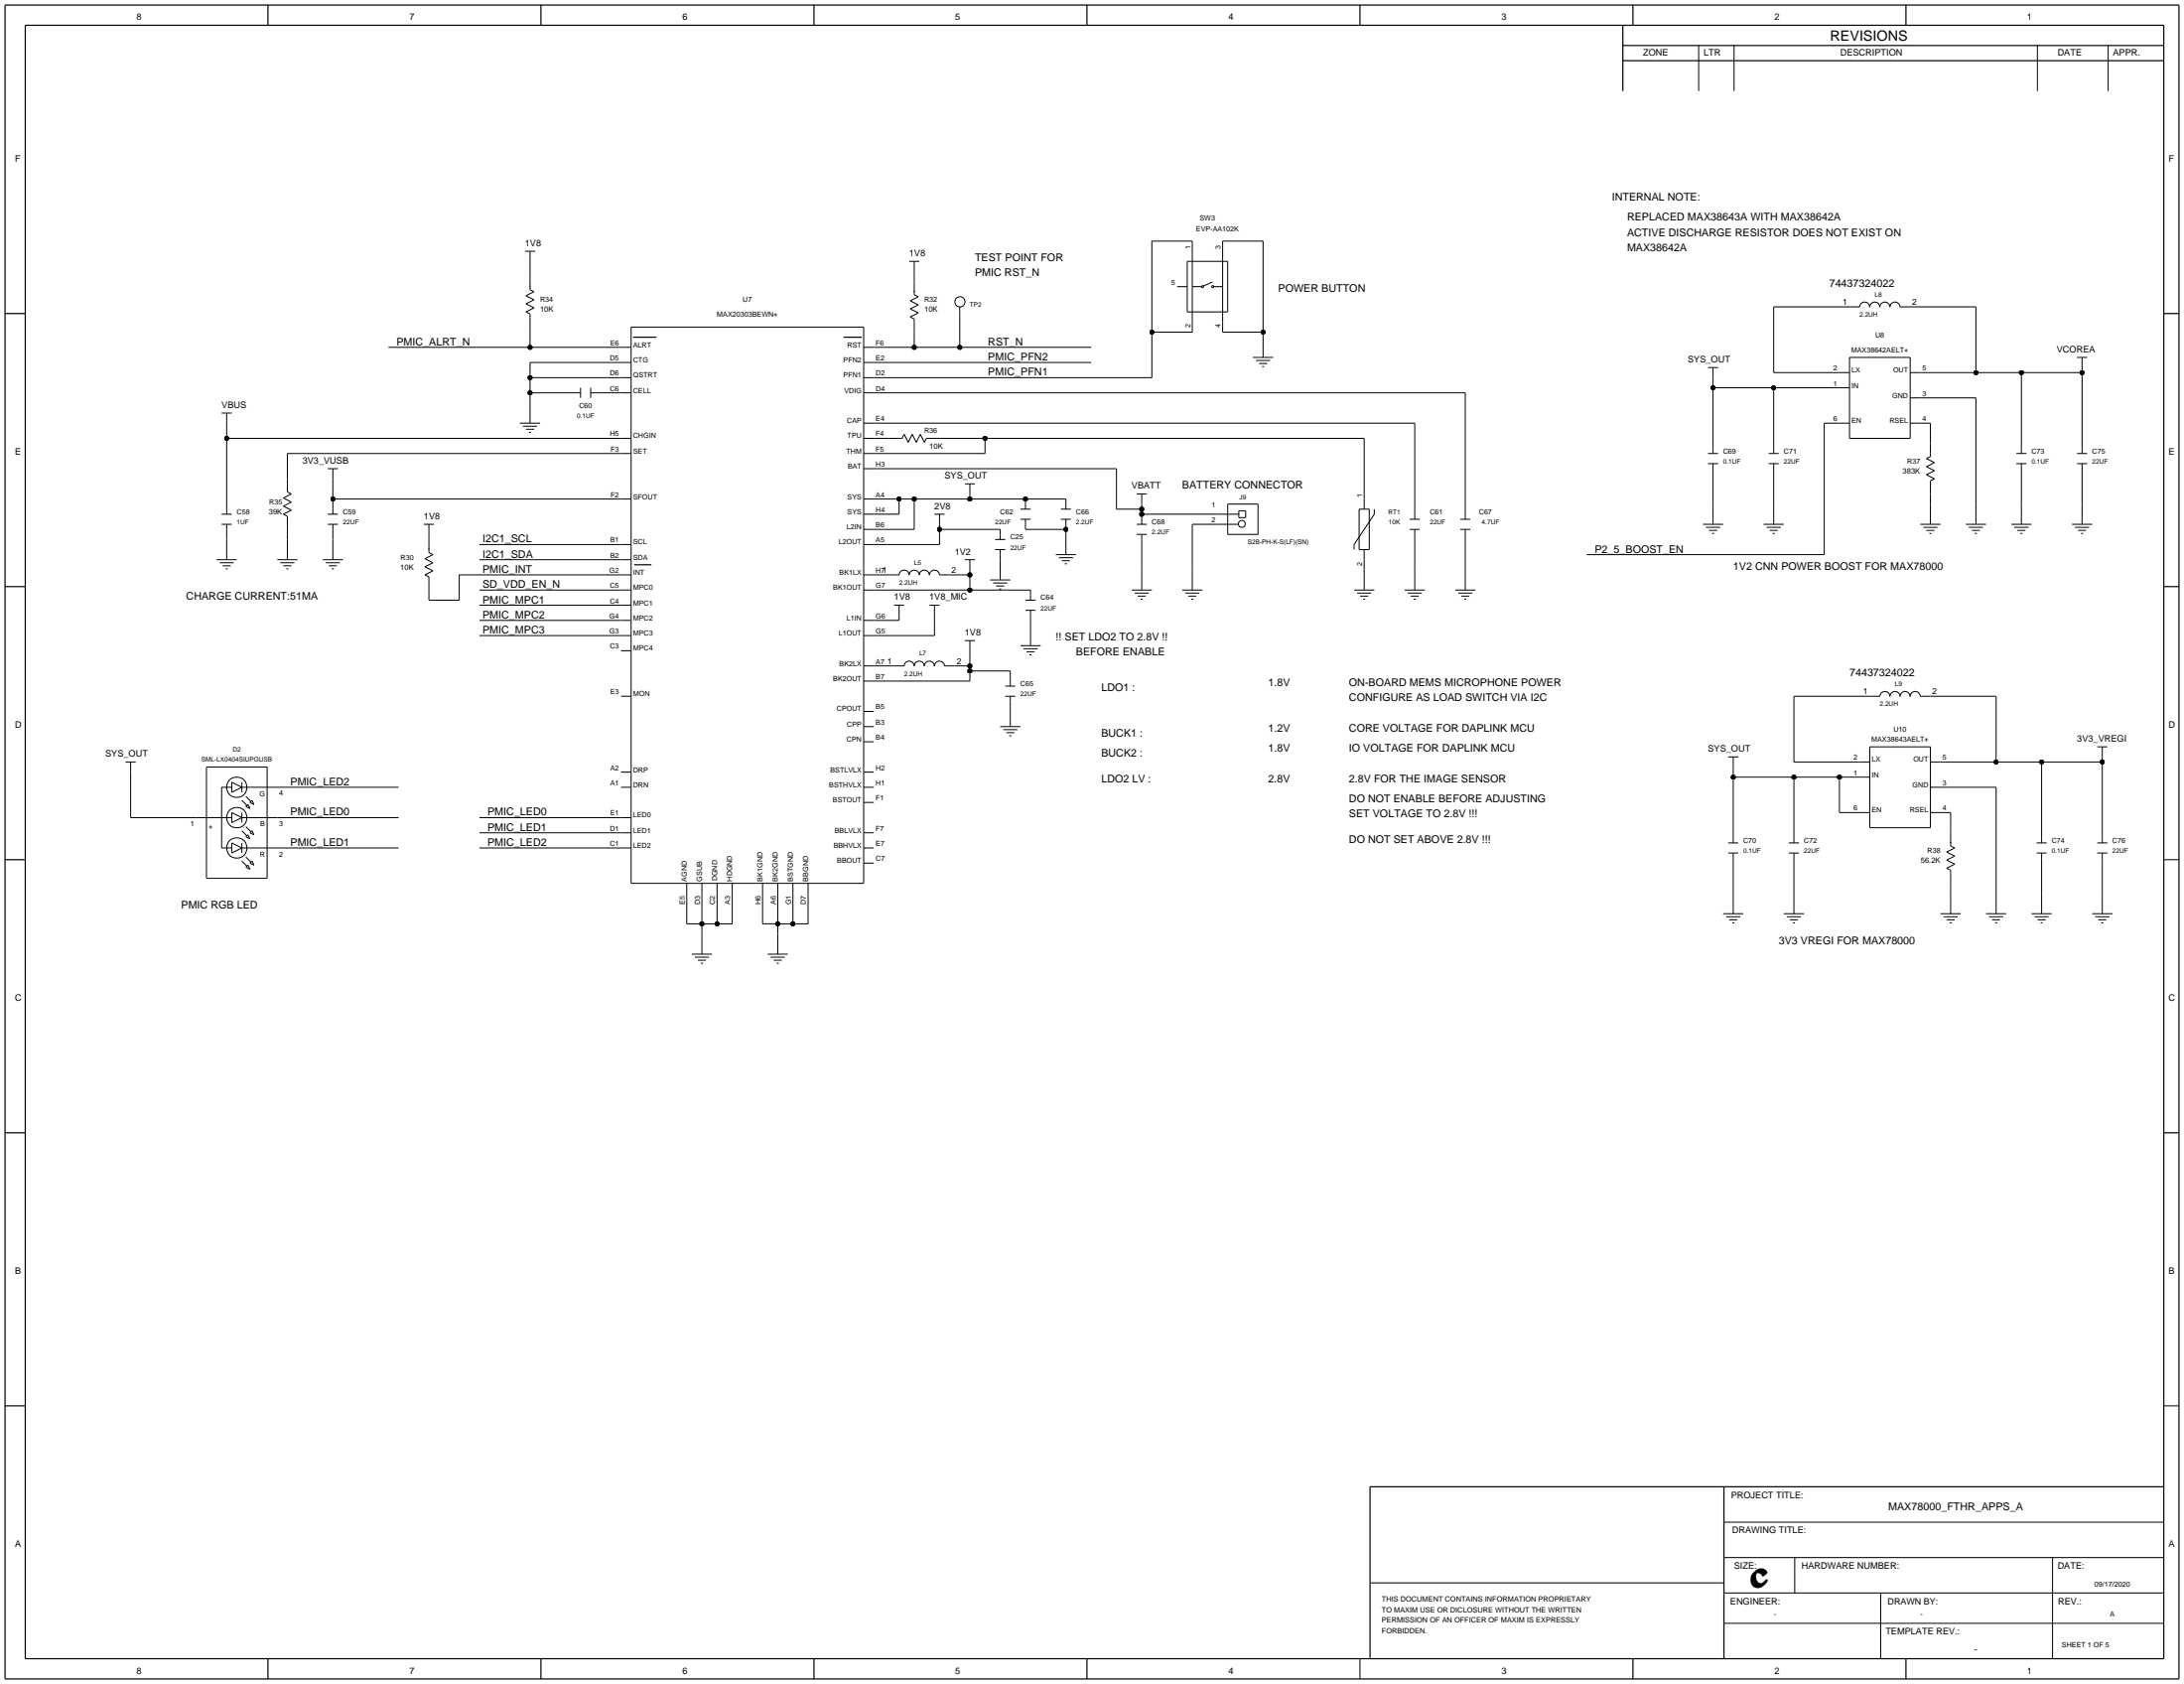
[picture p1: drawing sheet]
<svg xmlns="http://www.w3.org/2000/svg" width="549mm" height="423mm" viewBox="0 0 549 423" stroke-linecap="round" stroke-linejoin="round" font-family="sans-serif">
<g fill="none" stroke="#000" stroke-width=".25">
<path d="M426.7 11.4v11.5zM435.6 11.4v11.5zM511.8 11.4v11.5zM529.6 11.4v11.5zM131.9 63.1h2.5zM132.1 78.3l1 .5zM132.1 78.3l2.1-1zM132.1 76.3l2.1 1zM132.1 76.3l2.1-1zM132.1 74.3l2.1 1zM132.1 74.3l2.1-1zM133.1 65.6v3.8z"/>
<path d="M133.1 79.6v2.5zM133.1 69.4v2.6zM133.1 71.7v1zM133.1 78.8v.8zM133.1 72.7l1.1 .6zM133.1 63.1v2.5zM228.4 65.6h2.5zM228.7 79.6l1 .5zM228.7 79.6l2-1zM228.7 77.6l2 1zM228.7 77.6l2-1zM228.7 75.5l2 1.1z"/>
<path d="M228.7 75.5l2-1zM229.7 68.2v2.5zM229.7 70.7v2.6zM229.7 73v1zM229.7 74l1 .5zM229.7 65.6v2.6zM241.1 79.6v7.6zM241.1 77.1v2.5zM289.4 60.6v22.8zM289.4 60.6h10.1zM295.7 72h2.5zM298.2 65.6h10.2z"/>
<path d="M298.2 78.3h10.2zM298.2 65.6v12.7zM299.5 60.6v2.5zM299.5 78.3v2.6zM299.5 63.1v2.5zM299.5 72h2.4zM299.5 65.6v12.7zM301.9 71.8h.4v.4h-.4zM302.3 71.8l2.3-1zM304.5 71.8h.3v.4h-.3zM304.9 72h2.2zM307.1 60.6h10.2z"/>
<path d="M307.1 60.6v2.5zM307.1 78.3v2.6zM307.1 63.1v2.5zM307.1 65.6v12.7zM308.4 65.6v12.7zM317.3 60.6v22.8zM445.6 77.1v16.5zM445.6 77.1h19zM464.6 77.1h2.6zM467.2 77.1a1.24 1.24 0 0 1 1.2-1.2 1.24 1.24 0 0 1 1.2 1.2M469.7 77.1a1.24 1.24 0 0 1 1.2-1.2 1.24 1.24 0 0 1 1.3 1.2M472.2 77.1a1.24 1.24 0 0 1 1.3-1.2 1.24 1.24 0 0 1 1.2 1.2"/>
<path d="M474.8 77.1a1.24 1.24 0 0 1 1.2-1.2 1.24 1.24 0 0 1 1.3 1.2M477.3 77.1h2.6zM479.9 77.1h16.5zM496.4 77.1v16.5zM97.6 87.2h35.5zM133.1 87.2h22.9zM133.1 82.1v5.1zM133.1 94.8h22.9zM133.1 91v3.8zM133.1 94.8v3.9zM133.1 98.7h11.5zM133.1 98.7v2.5z"/>
<path d="M133.1 91h22.9zM144.6 98.7h1.2zM145.8 97.4v2.5zM148.4 98.7h1.3zM148.4 97.4v2.5zM149.7 98.7h6.3zM156 87.2h2.5zM156 94.8h2.5zM156 91h2.5zM156 98.7h2.5zM158.5 82.1h58.5zM158.5 82.1v139.7z"/>
<path d="M217 87.2h2.5zM217 91h2.5zM217 98.7h2.5zM217 94.8h2.5zM217 82.1v139.7zM219.5 91h54.6zM219.5 87.2h10.2zM219.5 98.7h148.6zM219.5 94.8h69.9zM229.7 87.2h11.4zM229.7 83.4v3.8zM229.7 80.9v2.5z"/>
<path d="M229.7 80.1v.8zM241.1 87.2h33zM289.4 83.4h10.1zM289.4 83.4v11.4zM299.5 80.9v2.5zM307.1 83.4h10.2zM307.1 80.9v2.5zM314.8 89.8h5zM315.5 90.5h3.6zM316.3 91.3h2zM317 92h.6zM317.3 83.4v1.3z"/>
<path d="M317.3 84.7v5.1zM368.1 98.7v30.4zM429.1 92.3h2.5zM430.3 97.4h15.3zM430.3 97.4v15.2zM430.3 94.8v2.6zM430.3 92.3v2.5zM445.6 93.6h16.5zM445.6 97.4h16.5zM445.6 97.4v15.2zM462.1 93.6h2.5zM462.1 97.4h2.5z"/>
<path d="M464.6 89.8h15.3zM464.6 89.8v20.3zM479.9 93.6h2.5zM479.9 99.9h2.5zM479.9 89.8v20.3zM482.4 93.6h14zM482.4 99.9h14zM496.4 93.6h11.4zM496.4 99.9v26.7zM507.8 93.6h15.2zM507.8 93.6v19zM521.8 89.8h2.5z"/>
<path d="M523 93.6v19zM523 92.3v1.3zM523 89.8v2.5zM55.7 103.7h2.5zM56.9 110.1h99.1zM56.9 106.3v3.8zM56.9 110.1v17.8zM56.9 103.7v2.6zM72.2 113.9h83.8zM72.2 113.9v6.3zM82.3 117.7h2.6zM83.6 117.7v2.5z"/>
<path d="M130.6 106.3h5.1zM131.4 107h3.5zM132.1 107.8h2.1zM132.9 108.6h.5zM133.1 101.2v5.1zM156 110.1h2.5zM156 113.9h2.5zM217 117.7h2.5zM217 113.9h2.5zM217 110.1h2.5zM217 106.3h2.5zM219.5 110.1h3.8z"/>
<path d="M219.5 113.9h27.9zM219.5 106.3h135.9zM219.5 117.7h61zM223.3 110.1h2.6zM225.9 110.1h.7zM227.1 109.1l-.5 1zM227.1 109.1l1 2zM229.2 109.1l-1.1 2zM229.2 109.1l1 2zM231.2 109.1l-1 2zM231.2 109.1l1 2zM232.7 110.1h1z"/>
<path d="M232.7 110.1l-.5 1zM233.5 110.1h2.5zM236 110.1h11.4zM247.4 110.1v3.8zM247.4 110.1h95.3zM280.5 117.7v10.2zM342.7 110.1v15.2zM355.4 106.3v22.8zM429.1 116.4h2.5zM429.1 113.9h2.5zM430.3 117.7v8.9zM430.3 112.6v1.3z"/>
<path d="M430.3 116.4v1.3zM444.3 116.4h2.5zM444.3 113.9h2.5zM445.6 117.7v8.9zM445.6 112.6v1.3zM445.6 116.4v1.3zM458.3 106.3h3.8zM458.3 106.3v33zM462.1 106.3h2.5zM464.6 110.1h15.3zM479.9 106.3h2.5zM482.4 106.3h2.5z"/>
<path d="M483.9 115.2l1-.5zM483.9 115.2l2.1 1zM483.9 117.2l2.1-1zM483.9 117.2l2.1 1zM483.9 119.2l2.1-1zM483.9 119.2l2.1 1zM484.9 106.3v5.1zM484.9 111.4v2.5zM484.9 113.9v.8zM506.5 116.4h2.6zM506.5 113.9h2.6zM507.8 117.7v8.9z"/>
<path d="M507.8 112.6v1.3zM507.8 116.4v1.3zM521.8 116.4h2.5zM521.8 113.9h2.5zM523 117.7v8.9zM523 112.6v1.3zM523 116.4v1.3zM55.7 131.7h2.5zM55.7 129.1h2.5zM56.9 132.9v2.6zM56.9 135.5v5.1zM56.9 127.9v1.2z"/>
<path d="M56.9 131.7v1.2zM71.2 129.1l1 .5zM71.2 129.1l2-1zM71.2 127.1l2 1zM71.2 127.1l2-1zM71.2 125.1l2 1zM71.2 125.1l2-1zM72.2 132.9v2.6zM72.2 135.5v5.1zM72.2 130.4v2.5zM72.2 120.2v2.6zM72.2 122.5v1z"/>
<path d="M72.2 129.6v.8zM72.2 123.5l1 .6zM82.3 131.7h2.6zM82.3 129.1h2.6zM83.6 125.3h72.4zM83.6 120.2v5.1zM83.6 125.3v2.6zM83.6 132.9v2.6zM83.6 135.5v5.1zM83.6 127.9v1.2zM83.6 131.7v1.2zM106.5 131.7h2.5z"/>
<path d="M107.7 134.2v1.3zM107.7 135.5v2.5zM107.7 137.8v1zM107.7 138.8l1.1 .5zM107.7 131.7v2.5zM120.4 136.8h35.6zM156 125.3h2.5zM156 136.8h2.5zM217 129.1h2.5zM217 132.9h2.5zM217 136.8h2.5zM217 125.3h2.5z"/>
<path d="M219.5 129.1h6.4zM219.5 125.3h6.4zM219.5 132.9h10.2zM219.5 136.8h16.5zM225.9 125.3v3.8zM225.9 125.3h3.8zM229.7 125.3h13.9zM229.7 125.3v7.6zM234.7 129.1h2.6zM236 132.9v3.9zM236 132.9h15.3zM236 131.7v1.2z"/>
<path d="M236 129.1v2.6zM242.4 121.5h2.5zM243.6 125.3h14zM243.6 124.1v1.2zM243.6 121.5v2.6zM250 138h2.5zM250 135.5h2.5zM251.3 132.9v1.3zM251.3 139.3v1.3zM251.3 134.2v1.3zM251.3 138v1.3zM256.3 130.4h2.6z"/>
<path d="M256.3 127.9h2.6zM257.6 125.3h10.2zM257.6 125.3v1.3zM257.6 131.7v1.2zM257.6 132.9h10.2zM257.6 126.6v1.3zM257.6 130.4v1.3zM265.2 139.3h5.1zM266.5 130.4h2.5zM266.5 127.9h2.5zM267.8 125.3v1.3zM267.8 131.7v1.2z"/>
<path d="M267.8 132.9v1.3zM267.8 126.6v1.3zM267.8 130.4v1.3zM267.8 134.2v5.1zM280.5 127.9h6.3zM285.5 134.2h2.6zM285.5 131.7h2.6zM285.5 124.1h2.6zM286.8 129.1v1.3zM286.8 129.1h19.1zM286.8 127.9v1.2zM286.8 126.6v1.3z"/>
<path d="M286.8 135.5v7.6zM286.8 130.4v1.3zM286.8 134.2v1.3zM286.8 124.1v2.5zM299.5 131.7h6.4zM299.5 131.7v11.4zM305.9 129.1h5.4zM305.9 131.7h5.2zM308.4 126.6h7.6zM308.4 134.2h7.6zM308.4 126.6v7.6zM311.2 128.3h1.7z"/>
<path d="M311.2 128.3v1.7zM311.2 130h1.7zM312.9 128.3v1.7zM316 126.6v7.6zM340.2 136.8v1.2zM341.4 127.9h2.6zM341.4 127.9v10.1zM341.4 138h2.6zM342.7 138v2.6zM342.7 125.3v2.6zM344 127.9v10.1zM345.2 127.9v1.2z"/>
<path d="M345.2 129.1l-5 7.7zM354.1 132.9h2.6zM354.1 130.4h2.6zM355.4 134.2v8.9zM355.4 129.1v1.3zM355.4 132.9v1.3zM366.8 132.9h2.6zM366.8 130.4h2.6zM368.1 134.2v8.9zM368.1 129.1v1.3zM368.1 132.9v1.3zM398.6 139.3h59.7z"/>
<path d="M427.8 131.7h5.1zM428.5 132.4h3.6zM429.3 133.2h2zM430.1 134h.5zM430.3 126.6v5.1zM443 131.7h5.1zM443.8 132.4h3.5zM444.6 133.2h2zM445.3 134h.5zM445.6 126.6v5.1zM482.4 131.7h5.1zM483.2 132.4h3.5z"/>
<path d="M483.9 133.2h2.1zM484.7 134h.5zM484.9 124.1v2.5zM484.9 126.6v5.1zM484.9 121.5v2.6zM484.9 120.8v1zM484.9 120.8l1.1-.6zM493.8 131.7h5.1zM494.6 132.4h3.5zM495.4 133.2h2zM496.1 134h.5zM496.4 126.6v5.1z"/>
<path d="M505.3 131.7h5zM506 132.4h3.6zM506.8 133.2h2zM507.5 134h.6zM507.8 126.6v5.1zM520.5 131.7h5.1zM521.3 132.4h3.5zM522 133.2h2.1zM522.8 134h.5zM523 126.6v5.1zM54.4 140.6h5.1zM55.2 141.3h3.5z"/>
<path d="M55.9 142.1h2.1zM56.7 142.8h.5zM69.6 140.6h5.1zM70.4 141.3h3.6zM71.2 142.1h2zM71.9 142.8h.5zM81.1 140.6h5.1zM81.8 141.3h3.6zM82.6 142.1h2zM83.4 142.8h.5zM106.7 144.4l1 .5zM106.7 144.4l2.1-1z"/>
<path d="M106.7 142.3l2.1 1.1zM106.7 142.3l2.1-1zM106.7 140.3l2.1 1zM106.7 140.3l2.1-1zM107.7 148.2v2.5zM107.7 150.7h7.7zM107.7 145.6v2.6zM107.7 144.9v.7zM115.4 144.4v6.3zM115.4 144.4h40.6zM120.4 148.2h35.6zM120.4 155.8h35.6z"/>
<path d="M120.4 152h35.6zM120.4 140.6h35.6zM120.4 159.6h35.6zM156 155.8h2.5zM156 159.6h2.5zM156 144.4h2.5zM156 148.2h2.5zM156 152h2.5zM156 140.6h2.5zM217 144.4h2.5zM217 148.2h2.5zM217 155.8h2.5z"/>
<path d="M217 159.6h2.5zM219.5 144.4h3.8zM219.5 148.2h24.1zM219.5 159.6h15.2zM219.5 155.8h6.4zM223.3 144.4h2.6zM224.6 152h2.5zM225.9 154.5v1.3zM225.9 152v2.5zM225.9 144.4a1.27 1.27 0 0 1 1.2-1.2 1.27 1.27 0 0 1 1.3 1.2 1.24 1.24 0 0 1 1.2-1.2 1.24 1.24 0 0 1 1.3 1.2M230.9 144.4a1.24 1.24 0 0 1 1.3-1.2 1.24 1.24 0 0 1 1.2 1.2M233.5 152h2.5z"/>
<path d="M233.5 144.4a1.24 1.24 0 0 1 1.2-1.2 1.24 1.24 0 0 1 1.3 1.2M234.7 154.5v5.1zM234.7 152v2.5zM236 144.4h2.6zM238.6 144.4h5zM242.4 140.6h2.5zM243.6 148.2h15.3zM243.6 144.4v3.8zM243.6 143.1v1.3zM243.6 140.6v2.5zM248.7 145.6h5.1zM249.5 146.4h3.5z"/>
<path d="M250.2 147.2h2.1zM251 147.9h.5zM251.3 140.6v5zM257.6 153.3h2.5zM257.6 150.7h2.5zM258.9 148.2v1.3zM258.9 154.5v2.6zM258.9 157.1v5.1zM258.9 149.5v1.2zM258.9 153.3v1.2zM266 140.1h3.5zM266.8 140.8h2z"/>
<path d="M267.5 141.6h.5zM284.3 148.2h5.1zM285 148.9h3.6zM285.8 149.7h2zM286.6 150.5h.5zM286.8 143.1v5.1zM297 148.2h5.1zM297.7 148.9h3.6zM298.5 149.7h2zM299.3 150.5h.5zM299.5 143.1v5.1zM340.2 148.2h5z"/>
<path d="M340.9 148.9h3.6zM341.7 149.7h2zM342.4 150.5h.6zM342.7 140.6v2.5zM342.7 143.1v5.1zM352.9 148.2h5zM353.6 148.9h3.6zM354.4 149.7h2zM355.1 150.5h.6zM355.4 143.1v5.1zM365.6 148.2h5zM366.3 148.9h3.6z"/>
<path d="M367.1 149.7h2zM367.8 150.5h.6zM368.1 143.1v5.1zM156 174.9h2.5zM156 163.4h2.5zM217 171h2.5zM217 178.7h2.5zM217 167.2h2.5zM219.5 167.2h5.1zM219.5 171h24.1zM224.6 167.2h2.5zM227.1 167.3a1.24 1.24 0 0 1 1.3-1.3 1.24 1.24 0 0 1 1.2 1.3"/>
<path d="M229.7 167.3a1.24 1.24 0 0 1 1.2-1.3 1.24 1.24 0 0 1 1.3 1.3M232.2 167.3a1.24 1.24 0 0 1 1.3-1.3 1.24 1.24 0 0 1 1.2 1.3M234.7 167.3a1.24 1.24 0 0 1 1.3-1.3 1.24 1.24 0 0 1 1.2 1.3M237.3 167.2h2.5zM239.8 167.2h3.8zM242.4 160.9h2.5zM243.6 168.5v2.5zM243.6 168.5h10.2zM243.6 167.2v1.3zM243.6 163.4v3.8zM243.6 160.9v2.5zM252.5 174.9h2.6z"/>
<path d="M252.5 172.3h2.6zM253.8 168.5v2.5zM253.8 176.1v1.3zM253.8 177.4v5.1zM253.8 171v1.3zM253.8 174.9v1.2zM256.3 162.2h5.1zM257.1 162.9h3.6zM257.9 163.7h2zM258.6 164.4h.5zM450.6 174.9v16.5zM450.6 174.9h19.1z"/>
<path d="M469.7 174.9h2.5zM472.2 174.9a1.24 1.24 0 0 1 1.3-1.3 1.24 1.24 0 0 1 1.2 1.3M474.8 174.9a1.24 1.24 0 0 1 1.2-1.3 1.24 1.24 0 0 1 1.3 1.3M477.3 174.9a1.24 1.24 0 0 1 1.3-1.3 1.24 1.24 0 0 1 1.2 1.3M479.9 174.9a1.24 1.24 0 0 1 1.2-1.3 1.24 1.24 0 0 1 1.2 1.3M482.4 174.9h2.5zM484.9 174.9h16.5zM501.4 174.9v16.5zM31.5 191.4h2.6zM32.8 193.9v11.4zM32.8 191.4v2.5zM51.9 192.6v28z"/>
<path d="M51.9 192.6h15.2zM55.7 197.7v15.3zM55.7 197.7h2.5zM58.2 196.4l2.6 1.3zM58.2 199l2.6-1.3zM58.2 196.4v2.6zM60.8 197.7h6.3zM60.8 196.4v2.6zM61.8 200l1.2 1.3zM67.1 197.7h2.5zM67.1 192.6v28zM69.6 197.7h30.5z"/>
<path d="M156 193.9h2.5zM156 197.7h2.5zM217 193.9h2.5zM217 197.7h2.5zM217 186.3h2.5zM217 182.5h2.5zM251.3 182.5h5zM252 183.2h3.6zM252.8 184h2zM253.5 184.8h.6zM434.1 190.1h2.6zM435.4 195.2h15.2z"/>
<path d="M435.4 195.2v15.2zM435.4 192.6v2.6zM435.4 190.1v2.5zM450.6 191.4h16.6zM450.6 195.2h11.5zM450.6 195.2v15.2zM462.1 195.2h5.1zM462.1 195.2v8.9zM467.2 191.4h2.5zM467.2 195.2h2.5zM469.7 187.6h15.2zM469.7 187.6v20.3z"/>
<path d="M484.9 191.4h2.6zM484.9 197.7h2.6zM484.9 187.6v20.3zM487.5 191.4h13.9zM487.5 197.7h13.9zM501.4 191.4h11.5zM501.4 197.7v26.7zM512.9 191.4h15.2zM512.9 191.4v19zM526.8 187.6h2.6zM528.1 191.4v19zM528.1 190.1v1.3z"/>
<path d="M528.1 187.6v2.5zM32.8 205.3h16.5zM49.3 205.3h2.6zM51.9 205.3h3.8zM55.7 205.3h2.5zM55.7 213h2.5zM58.2 204.1l2.6 1.2zM58.2 206.6l2.6-1.3zM58.2 204.1v2.5zM58.2 211.7l2.6 1.3zM58.2 214.2l2.6-1.2zM58.2 211.7v2.5z"/>
<path d="M60.8 201l1.2 1.3zM60.8 205.3h6.3zM60.8 204.1v2.5zM60.8 208.6l1.2 1.3zM60.8 213h6.3zM60.8 211.7v2.5zM60.8 216.3l1.2 1.2zM61.8 202.5l1 .5zM61.8 210.2l.5-.5zM61.8 210.2l1 .5zM61.8 207.6l1.2 1.3zM61.8 217.8l1 .5z"/>
<path d="M61.8 215.2l1.2 1.3zM62.3 202l-.5 .5zM62.3 202l.5 1zM62.3 209.7l.5 1zM62.3 217.3l-.5 .5zM62.3 217.3l.5 1zM62.8 201.5l1 .5zM62.8 209.1l.5-.5zM62.8 209.1l1 .6zM62.8 216.8l1 .5zM63.3 201l-.5 .5zM63.3 201l.5 1z"/>
<path d="M63.3 208.6l.5 1.1zM63.3 216.3l-.5 .5zM63.3 216.3l.5 1zM67.1 205.3h2.5zM67.1 213h2.5zM69.6 213h30.5zM69.6 205.3h30.5zM120.4 213h35.6zM120.4 205.3h35.6zM120.4 209.1h35.6zM156 205.3h2.5zM156 209.1h2.5z"/>
<path d="M156 213h2.5zM217 209.1h2.5zM217 201.5h2.5zM217 213h2.5zM217 216.8h2.5zM434.1 214.2h2.6zM434.1 211.7h2.6zM435.4 215.5v8.9zM435.4 210.4v1.3zM435.4 214.2v1.3zM449.4 214.2h2.5zM449.4 211.7h2.5z"/>
<path d="M450.6 215.5v8.9zM450.6 210.4v1.3zM450.6 214.2v1.3zM462.1 204.1h5.1zM467.2 204.1h2.5zM469.7 207.9h15.2zM484.9 204.1h2.6zM487.5 204.1h2.5zM489 218l1 .5zM489 218l2-1zM489 216l2 1zM489 216l2-1z"/>
<path d="M489 214l2 1zM489 214l2-1zM490 204.1v5zM490 219.3v2.5zM490 209.1v2.6zM490 211.4v1zM490 218.5v.8zM490 212.4l1 .6zM511.6 214.2h2.5zM511.6 211.7h2.5zM512.9 215.5v8.9zM512.9 210.4v1.3z"/>
<path d="M512.9 214.2v1.3zM526.8 214.2h2.6zM526.8 211.7h2.6zM528.1 215.5v8.9zM528.1 210.4v1.3zM528.1 214.2v1.3zM543.6 215.9h3.8zM51.9 220.6h15.2zM158.5 221.8h58.5zM172.5 232h3.8zM172.5 224.4v7.6zM172.5 221.8v2.6z"/>
<path d="M173.8 239.6h5.1zM176.3 232h3.8zM176.3 224.4v7.6zM176.3 232v2.5zM176.3 234.5v5.1zM176.3 221.8v2.6zM180.1 232h3.8zM180.1 224.4v7.6zM180.1 221.8v2.6zM183.9 224.4v7.6zM183.9 221.8v2.6zM191.6 232h3.8z"/>
<path d="M191.6 224.4v7.6zM191.6 221.8v2.6zM192.8 239.6h5.1zM195.4 232h3.8zM195.4 224.4v7.6zM195.4 232v2.5zM195.4 221.8v2.6zM195.4 234.5v5.1zM199.2 232h3.8zM199.2 224.4v7.6zM199.2 221.8v2.6zM203 224.4v7.6z"/>
<path d="M203 221.8v2.6zM432.9 229.5h5zM433.6 230.2h3.6zM434.4 231h2zM435.2 231.7h.5zM435.4 224.4v5.1zM448.1 229.5h5.1zM448.9 230.2h3.5zM449.6 231h2.1zM450.4 231.7h.5zM450.6 224.4v5.1zM487.5 229.5h5.1z"/>
<path d="M488.2 230.2h3.6zM489 231h2zM489.8 231.7h.5zM490 221.8v2.6zM490 224.4v5.1zM498.9 229.5h5.1zM499.7 230.2h3.5zM500.4 231h2.1zM501.2 231.7h.5zM501.4 224.4v5.1zM510.3 229.5h5.1zM511.1 230.2h3.6z"/>
<path d="M511.9 231h2zM512.6 231.7h.5zM512.9 224.4v5.1zM525.6 229.5h5.1zM526.3 230.2h3.6zM527.1 231h2zM527.9 231.7h.5zM528.1 224.4v5.1zM174.5 240.4h3.6zM175.3 241.1h2zM176.1 241.9h.5zM193.6 240.4h3.6z"/>
<path d="M194.4 241.1h2zM195.1 241.9h.5zM543.6 353.1h3.8zM344.3 397.5h88.7zM433.1 382.3h110.5zM433.1 391.2h110.5zM450.8 391.2v8.9zM515.6 391.2v25.4zM341.6 416.6v5zM433.1 400.1h110.5zM433.1 407.7h110.5zM472.4 400.1v16.5z"/>
<circle cx="241.1" cy="75.8" r="1.28"/>
<circle cx="312" cy="131.6" r=".87"/>
<circle cx="59.5" cy="197.7" r="2.56"/>
<circle cx="59.5" cy="205.4" r="2.56"/>
<circle cx="59.5" cy="213" r="2.56"/>
</g>
<g fill="#000" stroke="#000" stroke-width=".25">
<circle cx="133.1" cy="94.8" r=".56"/>
<circle cx="133.1" cy="98.7" r=".56"/>
<circle cx="133.1" cy="87.2" r=".56"/>
<circle cx="229.7" cy="87.2" r=".56"/>
<circle cx="241.1" cy="87.2" r=".56"/>
<circle cx="289.4" cy="83.4" r=".56"/>
<circle cx="317.3" cy="83.4" r=".56"/>
<circle cx="430.3" cy="97.4" r=".56"/>
<circle cx="445.6" cy="97.4" r=".56"/>
<circle cx="496.4" cy="93.6" r=".56"/>
<circle cx="507.8" cy="93.6" r=".56"/>
<circle cx="523" cy="93.6" r=".56"/>
<circle cx="56.9" cy="110.1" r=".56"/>
<circle cx="247.4" cy="110.1" r=".56"/>
<circle cx="83.6" cy="125.3" r=".56"/>
<circle cx="225.9" cy="125.3" r=".56"/>
<circle cx="229.7" cy="125.3" r=".56"/>
<circle cx="236" cy="132.9" r=".56"/>
<circle cx="243.6" cy="125.3" r=".56"/>
<circle cx="257.6" cy="125.3" r=".56"/>
<circle cx="267.8" cy="132.9" r=".56"/>
<circle cx="286.8" cy="129.1" r=".56"/>
<circle cx="286.8" cy="127.9" r=".56"/>
<circle cx="243.6" cy="144.4" r=".56"/>
<circle cx="243.6" cy="148.2" r=".56"/>
<circle cx="243.6" cy="168.5" r=".56"/>
<circle cx="243.6" cy="167.2" r=".56"/>
<circle cx="435.4" cy="195.2" r=".56"/>
<circle cx="450.6" cy="195.2" r=".56"/>
<circle cx="462.1" cy="195.2" r=".56"/>
<circle cx="501.4" cy="191.4" r=".56"/>
<circle cx="512.9" cy="191.4" r=".56"/>
<circle cx="528.1" cy="191.4" r=".56"/>
<circle cx="176.3" cy="232" r=".56"/>
<circle cx="180.1" cy="232" r=".56"/>
<circle cx="195.4" cy="232" r=".56"/>
<circle cx="199.2" cy="232" r=".56"/>
</g>
<g fill="none" stroke="#000" stroke-width=".3">
<path d="M1.3 1.3h546.1zM1.3 1.3v420.3zM6.3 6.4h537.3zM6.3 6.4v410.2zM67.3 1.3v5.1zM135.9 1.3v5.1zM204.5 1.3v5.1zM273 1.3v5.1zM341.6 1.3v5.1zM407.7 15.2h135.9zM407.7 11.4h135.9zM407.7 6.4v16.5z"/>
<path d="M410.2 1.3v5.1zM478.8 1.3v5.1zM543.6 6.4v410.2zM547.4 1.3v420.3zM1.3 78.7h5zM543.6 78.7h3.8zM159.1 84.7h5.8zM211.9 84.7h4.6zM1.3 147.3h5zM159.3 141.8h4.3zM543.6 147.3h3.8zM1.3 215.9h5z"/>
<path d="M1.3 284.5h5zM543.6 284.5h3.8zM1.3 353.1h5zM344.2 373.4v43zM344.2 373.4h199.4zM433.1 373.4v43.2zM6.3 416.6h537.3zM67.3 416.6v5zM135.9 416.6v5zM204.5 416.6v5zM273 416.6v5zM410.2 416.6v5z"/>
<path d="M478.8 416.6v5zM1.3 421.6h546.1z"/>
</g>
<g font-size="5.6">
<text x="439.6" y="398.8">C</text>
<text x="440.3" y="398.1">C</text>
</g>
<text font-size="3.6" x="459.7" y="10.2">REVISIONS</text>
<g font-size="2.7">
<text x="404.9" y="50.4">INTERNAL NOTE:</text>
<text x="408.7" y="59.3">ACTIVE DISCHARGE RESISTOR DOES NOT EXIST ON</text>
<text x="408.7" y="55.5">REPLACED MAX38643A WITH MAX38642A</text>
<text x="244.9" y="65.6">TEST POINT FOR</text>
<text x="408.7" y="63.1">MAX38642A</text>
<text x="244.9" y="69.4">PMIC RST_N</text>
<text x="459.5" y="72">74437324022</text>
<text x="321.1" y="73.3">POWER BUTTON</text>
<text x="99.6" y="86.7">PMIC_ALRT_N</text>
<text x="248.2" y="86.7">RST_N</text>
<text x="248.2" y="94.3">PMIC_PFN1</text>
<text x="248.2" y="90.5">PMIC_PFN2</text>
<text x="297" y="122.8">BATTERY CONNECTOR</text>
<text x="121.2" y="136.2">I2C1_SCL</text>
<text x="121.2" y="143.9">PMIC_INT</text>
<text x="121.2" y="140.1">I2C1_SDA</text>
<text x="400.6" y="138.8">P2_5_BOOST_EN</text>
<text x="435.4" y="143.1">1V2 CNN POWER BOOST FOR MAX78000</text>
<text x="121.2" y="147.7">SD_VDD_EN_N</text>
<text x="46.8" y="150.7">CHARGE CURRENT:51MA</text>
<text x="121.2" y="155.3">PMIC_MPC2</text>
<text x="121.2" y="151.5">PMIC_MPC1</text>
<text x="121.2" y="159.1">PMIC_MPC3</text>
<text x="265.2" y="160.9">!! SET LDO2 TO 2.8V !!</text>
<text x="270.3" y="164.7">BEFORE ENABLE</text>
<text x="276.7" y="173.6">LDO1 :</text>
<text x="318.6" y="172.3">1.8V</text>
<text x="338.9" y="172.3">ON-BOARD MEMS MICROPHONE POWER</text>
<text x="464.6" y="169.8">74437324022</text>
<text x="338.9" y="176.1">CONFIGURE AS LOAD SWITCH VIA I2C</text>
<text x="276.7" y="185">BUCK1 :</text>
<text x="318.6" y="183.7">1.2V</text>
<text x="338.9" y="183.7">CORE VOLTAGE FOR DAPLINK MCU</text>
<text x="276.7" y="190.1">BUCK2 :</text>
<text x="318.6" y="188.8">1.8V</text>
<text x="338.9" y="188.8">IO VOLTAGE FOR DAPLINK MCU</text>
<text x="72.9" y="197.2">PMIC_LED2</text>
<text x="276.7" y="196.4">LDO2 LV :</text>
<text x="318.6" y="196.4">2.8V</text>
<text x="338.9" y="196.4">2.8V FOR THE IMAGE SENSOR</text>
<text x="338.9" y="201.5">DO NOT ENABLE BEFORE ADJUSTING</text>
<text x="72.9" y="204.8">PMIC_LED0</text>
<text x="122.5" y="204.8">PMIC_LED0</text>
<text x="122.5" y="208.6">PMIC_LED1</text>
<text x="338.9" y="205.3">SET VOLTAGE TO 2.8V !!!</text>
<text x="72.9" y="212.4">PMIC_LED1</text>
<text x="122.5" y="212.4">PMIC_LED2</text>
<text x="338.9" y="211.7">DO NOT SET ABOVE 2.8V !!!</text>
<text x="45.5" y="228.2">PMIC RGB LED</text>
<text x="446.8" y="237.1">3V3 VREGI FOR MAX78000</text>
<text x="474.4" y="379.3">MAX78000_FTHR_APPS_A</text>
</g>
<g font-size="2.3">
<text x="34.3" y="5.1">8</text>
<text x="102.9" y="5.1">7</text>
<text x="171.4" y="5.1">6</text>
<text x="240" y="5.1">5</text>
<text x="308.6" y="5.1">4</text>
<text x="377.2" y="5.1">3</text>
<text x="445.8" y="5.1">2</text>
<text x="509.2" y="5.1">1</text>
<text x="412.7" y="14">ZONE</text>
<text x="428" y="14">LTR</text>
<text x="462.3" y="14">DESCRIPTION</text>
<text x="516.9" y="14">DATE</text>
<text x="530.8" y="14">APPR.</text>
<text x="3.8" y="40.6">F</text>
<text x="544.8" y="40.6">F</text>
<text x="131.9" y="61.8">1V8</text>
<text x="228.4" y="64.4">1V8</text>
<text x="516.7" y="88.5">VCOREA</text>
<text x="424" y="91">SYS_OUT</text>
<text x="55.7" y="102.5">VBUS</text>
<text x="3.8" y="114.3">E</text>
<text x="76" y="116.4">3V3_VUSB</text>
<text x="544.8" y="114.3">E</text>
<text x="237.3" y="120.2">SYS_OUT</text>
<text x="284.3" y="122.8">VBATT</text>
<text x="106.5" y="130.4">1V8</text>
<text x="234.7" y="127.9">2V8</text>
<text x="239.8" y="139.3">1V2</text>
<text x="224.6" y="150.7">1V8</text>
<text x="233.5" y="150.7">1V8_MIC</text>
<text x="242.4" y="159.6">1V8</text>
<text x="3.8" y="182.9">D</text>
<text x="544.8" y="182.9">D</text>
<text x="26.5" y="190.1">SYS_OUT</text>
<text x="429.1" y="188.8">SYS_OUT</text>
<text x="521.8" y="186.3">3V3_VREGI</text>
<text x="3.8" y="251.5">C</text>
<text x="544.8" y="251.5">C</text>
<text x="3.8" y="320">B</text>
<text x="544.8" y="320">B</text>
<text x="434.8" y="376.3">PROJECT TITLE:</text>
<text x="3.8" y="388.6">A</text>
<text x="435.2" y="385.1">DRAWING TITLE:</text>
<text x="544.8" y="388.6">A</text>
<text x="435.6" y="394">SIZE:</text>
<text x="452.6" y="393.9">HARDWARE NUMBER:</text>
<text x="516.9" y="394">DATE:</text>
<text x="434.6" y="402.8">ENGINEER:</text>
<text x="517" y="402.8">REV.:</text>
<text x="473.7" y="410.5">TEMPLATE REV.:</text>
<text x="34.3" y="420.4">8</text>
<text x="102.9" y="420.4">7</text>
<text x="171.4" y="420.4">6</text>
<text x="240" y="420.4">5</text>
<text x="308.6" y="420.4">4</text>
<text x="377.2" y="420.4">3</text>
<text x="445.8" y="420.4">2</text>
<text x="509.2" y="420.4">1</text>
</g>
<g font-size="2.2">
<text x="474.2" y="402.8">DRAWN BY:</text>
<text x="496" y="414.9">-</text>
</g>
<g font-size="2.1">
<text x="462.9" y="76.6">1</text>
<text x="480.4" y="76.6">2</text>
<text x="221.6" y="143.9">1</text>
<text x="239.1" y="143.9">2</text>
<text x="222.9" y="166.7">1</text>
<text x="240.3" y="166.7">2</text>
<text x="468" y="174.3">1</text>
<text x="485.4" y="174.3">2</text>
</g>
<g font-size="1.9">
<text x="135.7" y="78.3">10K</text>
<text x="232.2" y="78.3">10K</text>
<text x="233.5" y="112.6">10K</text>
<text x="478" y="119">383K</text>
<text x="67.5" y="129.1">39K</text>
<text x="100.6" y="143.1">10K</text>
<text x="482.5" y="216.8">56.2K</text>
</g>
<g font-size="1.8">
<text x="300.5" y="58">EVP-AA102K</text>
<text x="301.4" y="55.5">SW3</text>
<text x="299" y="62.6" transform="rotate(-90 299 62.6)">1</text>
<text x="306.6" y="62.6" transform="rotate(-90 306.6 62.6)">3</text>
<text x="294.2" y="71.5">5</text>
<text x="135.7" y="75.8">R34</text>
<text x="186.6" y="75.8">U7</text>
<text x="232.2" y="75.8">R32</text>
<text x="180.1" y="79.6">MAX20303BEWN+</text>
<text x="299" y="82.4" transform="rotate(-90 299 82.4)">2</text>
<text x="306.6" y="82.4" transform="rotate(-90 306.6 82.4)">4</text>
<text x="153.3" y="86.7">E6</text>
<text x="159.1" y="87.2">ALRT</text>
<text x="212.9" y="87.2">RST</text>
<text x="220" y="86.7">F6</text>
<text x="465.1" y="88.5">MAX38642AELT+</text>
<text x="471.1" y="84.7">U8</text>
<text x="153.2" y="94.3">D6</text>
<text x="153.2" y="90.5">D5</text>
<text x="159.1" y="94.8">QSTRT</text>
<text x="159.1" y="91">CTG</text>
<text x="211.9" y="91">PFN2</text>
<text x="211.9" y="94.8">PFN1</text>
<text x="220" y="90.5">E2</text>
<text x="220" y="94.3">D2</text>
<text x="460.6" y="93.1">2</text>
<text x="465.1" y="93.6">LX</text>
<text x="475.6" y="93.6">OUT</text>
<text x="482.9" y="93.1">5</text>
<text x="153.2" y="98.1">C6</text>
<text x="159.1" y="98.7">CELL</text>
<text x="212.1" y="98.7">VDIG</text>
<text x="220" y="98.1">D4</text>
<text x="460.6" y="96.9">1</text>
<text x="465.1" y="97.4">IN</text>
<text x="475.4" y="99.9">GND</text>
<text x="482.9" y="99.4">3</text>
<text x="145.5" y="102.5">C60</text>
<text x="212.8" y="106.3">CAP</text>
<text x="220" y="105.8">E4</text>
<text x="460.6" y="105.8">6</text>
<text x="465.1" y="106.3">EN</text>
<text x="474.7" y="106.3">RSEL</text>
<text x="482.9" y="105.8">4</text>
<text x="153.2" y="109.6">H5</text>
<text x="153.4" y="113.4">F3</text>
<text x="159.1" y="113.9">SET</text>
<text x="159.1" y="110.1">CHGIN</text>
<text x="212.6" y="113.9">THM</text>
<text x="212.9" y="110.1">TPU</text>
<text x="220" y="109.6">F4</text>
<text x="220" y="113.4">F5</text>
<text x="232.2" y="108.8">R36</text>
<text x="432.9" y="113.9">C69</text>
<text x="448.1" y="113.9">C71</text>
<text x="510.3" y="113.9">C73</text>
<text x="525.6" y="113.9">C75</text>
<text x="213" y="117.7">BAT</text>
<text x="220" y="117.2">H3</text>
<text x="479.1" y="116.4">R37</text>
<text x="153.4" y="124.8">F2</text>
<text x="159.1" y="125.3">SFOUT</text>
<text x="212.9" y="125.3">SYS</text>
<text x="220" y="124.8">A4</text>
<text x="342.2" y="124.8" transform="rotate(-90 342.2 124.8)">1</text>
<text x="59.5" y="129.1">C58</text>
<text x="67.6" y="126.6">R35</text>
<text x="86.2" y="129.1">C59</text>
<text x="212.9" y="129.1">SYS</text>
<text x="220" y="128.6">H4</text>
<text x="251.3" y="129.1">C62</text>
<text x="270.3" y="129.1">C66</text>
<text x="289.4" y="131.7">C68</text>
<text x="304.4" y="131.2">2</text>
<text x="304.4" y="127.4">1</text>
<text x="359.2" y="129.1">C61</text>
<text x="371.5" y="129.1">C67</text>
<text x="153.3" y="136.2">B1</text>
<text x="159.1" y="136.8">SCL</text>
<text x="210.7" y="136.8">L2OUT</text>
<text x="212.7" y="132.9">L2IN</text>
<text x="220" y="136.2">A5</text>
<text x="220" y="132.4">B6</text>
<text x="253.8" y="135.5">C25</text>
<text x="100.7" y="140.6">R30</text>
<text x="153.1" y="143.9">G2</text>
<text x="153.3" y="140.1">B2</text>
<text x="159.1" y="140.6">SDA</text>
<text x="220" y="143.9">H7</text>
<text x="342.2" y="142.1" transform="rotate(-90 342.2 142.1)">2</text>
<text x="153.2" y="147.7">C5</text>
<text x="159.1" y="148.2">MPC0</text>
<text x="159.1" y="144.4">INT</text>
<text x="209.3" y="148.2">BK1OUT</text>
<text x="210.9" y="144.4">BK1LX</text>
<text x="220" y="147.7">G7</text>
<text x="153.1" y="155.3">G4</text>
<text x="153.2" y="151.5">C4</text>
<text x="159.1" y="152">MPC1</text>
<text x="159.1" y="155.8">MPC2</text>
<text x="212.7" y="155.8">L1IN</text>
<text x="220" y="155.3">G6</text>
<text x="261.4" y="150.7">C64</text>
<text x="153.1" y="159.1">G3</text>
<text x="159.1" y="159.6">MPC3</text>
<text x="210.7" y="159.6">L1OUT</text>
<text x="220" y="159.1">G5</text>
<text x="153.2" y="162.9">C3</text>
<text x="159.1" y="163.4">MPC4</text>
<text x="210.9" y="167.2">BK2LX</text>
<text x="220" y="166.7">A7</text>
<text x="209.3" y="171">BK2OUT</text>
<text x="220" y="170.5">B7</text>
<text x="256.3" y="172.3">C65</text>
<text x="153.3" y="174.3">E3</text>
<text x="159.1" y="174.9">MON</text>
<text x="210.2" y="178.7">CPOUT</text>
<text x="220" y="178.2">B5</text>
<text x="212.8" y="182.5">CPP</text>
<text x="220" y="182">B3</text>
<text x="220" y="185.8">B4</text>
<text x="475.7" y="183.7">U10</text>
<text x="212.7" y="186.3">CPN</text>
<text x="465.7" y="190.9">2</text>
<text x="470.1" y="186.3">MAX38643AELT+</text>
<text x="470.2" y="191.4">LX</text>
<text x="480.7" y="191.4">OUT</text>
<text x="488" y="190.9">5</text>
<text x="153.3" y="193.4">A2</text>
<text x="153.3" y="197.2">A1</text>
<text x="159.1" y="193.9">DRP</text>
<text x="159.1" y="197.7">DRN</text>
<text x="208.3" y="197.7">BSTHVLX</text>
<text x="208.6" y="193.9">BSTLVLX</text>
<text x="220" y="193.4">H2</text>
<text x="220" y="197.2">H1</text>
<text x="465.7" y="194.7">1</text>
<text x="470.2" y="195.2">IN</text>
<text x="480.5" y="197.7">GND</text>
<text x="488" y="197.2">3</text>
<text x="65.2" y="199.9">G</text>
<text x="70.2" y="199.8">4</text>
<text x="209.2" y="201.5">BSTOUT</text>
<text x="220" y="201">F1</text>
<text x="465.7" y="203.6">6</text>
<text x="488" y="203.6">4</text>
<text x="47.8" y="207.5">1</text>
<text x="52.4" y="208.2">+</text>
<text x="65.4" y="207.5">B</text>
<text x="70.2" y="207.5">3</text>
<text x="153.2" y="208.6">D1</text>
<text x="153.3" y="204.8">E1</text>
<text x="159.1" y="205.3">LED0</text>
<text x="159.1" y="209.1">LED1</text>
<text x="209.7" y="209.1">BBLVLX</text>
<text x="220" y="208.6">F7</text>
<text x="470.2" y="204.1">EN</text>
<text x="479.8" y="204.1">RSEL</text>
<text x="65.3" y="215.1">R</text>
<text x="70.2" y="215.1">2</text>
<text x="153.2" y="212.4">C1</text>
<text x="159.1" y="213">LED2</text>
<text x="209.4" y="213">BBHVLX</text>
<text x="220" y="212.4">E7</text>
<text x="437.9" y="211.7">C70</text>
<text x="453.2" y="211.7">C72</text>
<text x="484.2" y="214.2">R38</text>
<text x="515.4" y="211.7">C74</text>
<text x="530.7" y="211.7">C76</text>
<text x="172.5" y="221.3" transform="rotate(-90 172.5 221.3)">AGND</text>
<text x="176.3" y="221.3" transform="rotate(-90 176.3 221.3)">GSUB</text>
<text x="180.2" y="221.3" transform="rotate(-90 180.2 221.3)">DGND</text>
<text x="183.9" y="221.3" transform="rotate(-90 183.9 221.3)">HDGND</text>
<text x="191.6" y="221.3" transform="rotate(-90 191.6 221.3)">BK1GND</text>
<text x="195.4" y="221.3" transform="rotate(-90 195.4 221.3)">BK2GND</text>
<text x="199.2" y="221.3" transform="rotate(-90 199.2 221.3)">BSTGND</text>
<text x="203" y="221.3" transform="rotate(-90 203 221.3)">BBGND</text>
<text x="210.3" y="216.8">BBOUT</text>
<text x="220" y="216.3">C7</text>
<text x="172" y="227.1" transform="rotate(-90 172 227.1)">E5</text>
<text x="175.8" y="227.2" transform="rotate(-90 175.8 227.2)">D3</text>
<text x="179.6" y="227.2" transform="rotate(-90 179.6 227.2)">C2</text>
<text x="183.4" y="227.1" transform="rotate(-90 183.4 227.1)">A3</text>
<text x="191.1" y="227.2" transform="rotate(-90 191.1 227.2)">H6</text>
<text x="194.9" y="227.1" transform="rotate(-90 194.9 227.1)">A6</text>
<text x="198.7" y="227.3" transform="rotate(-90 198.7 227.3)">G1</text>
<text x="202.5" y="227.2" transform="rotate(-90 202.5 227.2)">D7</text>
<text x="526.2" y="398.4">09/17/2020</text>
<text x="347.1" y="405">TO MAXIM USE OR DICLOSURE WITHOUT THE WRITTEN</text>
<text x="347.1" y="407.5">PERMISSION OF AN OFFICER OF MAXIM IS EXPRESSLY</text>
<text x="347.1" y="402.2">THIS DOCUMENT CONTAINS INFORMATION PROPRIETARY</text>
<text x="445.6" y="406">-</text>
<text x="482.4" y="406">-</text>
<text x="530.1" y="406">A</text>
<text x="347.1" y="410.3">FORBIDDEN.</text>
<text x="518" y="413.6">SHEET 1 OF 5</text>
</g>
<g font-size="1.6">
<text x="243.6" y="77.1">TP2</text>
<text x="471" y="74.5">L8</text>
<text x="467.2" y="79.6">2.2UH</text>
<text x="144.9" y="105">0.1UF</text>
<text x="432.9" y="116.4">0.1UF</text>
<text x="448.1" y="116.4">22UF</text>
<text x="510.3" y="116.4">0.1UF</text>
<text x="525.6" y="116.4">22UF</text>
<text x="311.4" y="125.3">J9</text>
<text x="59.5" y="131.7">1UF</text>
<text x="86.2" y="131.7">22UF</text>
<text x="250" y="131.7">22UF</text>
<text x="270.3" y="131.7">2.2UF</text>
<text x="348.8" y="129.1">RT1</text>
<text x="348.9" y="131.7">10K</text>
<text x="359.2" y="131.7">22UF</text>
<text x="372.2" y="131.7">4.7UF</text>
<text x="289.4" y="134.2">2.2UF</text>
<text x="313.4" y="136.8">S2B-PH-K-S(LF)(SN)</text>
<text x="229.7" y="141.8">L5</text>
<text x="253.8" y="138">22UF</text>
<text x="225.9" y="146.9">2.2UH</text>
<text x="261.4" y="153.3">22UF</text>
<text x="230.9" y="164.7">L7</text>
<text x="227.1" y="169.7">2.2UH</text>
<text x="476" y="172.3">L9</text>
<text x="256.3" y="174.9">22UF</text>
<text x="472.2" y="177.3">2.2UH</text>
<text x="50.6" y="191.3">SML-LX0404SIUPGUSB</text>
<text x="58.5" y="188.8">D2</text>
<text x="437.9" y="214.2">0.1UF</text>
<text x="453.2" y="214.2">22UF</text>
<text x="515.4" y="214.2">0.1UF</text>
<text x="530.7" y="214.2">22UF</text>
</g>
</svg>
